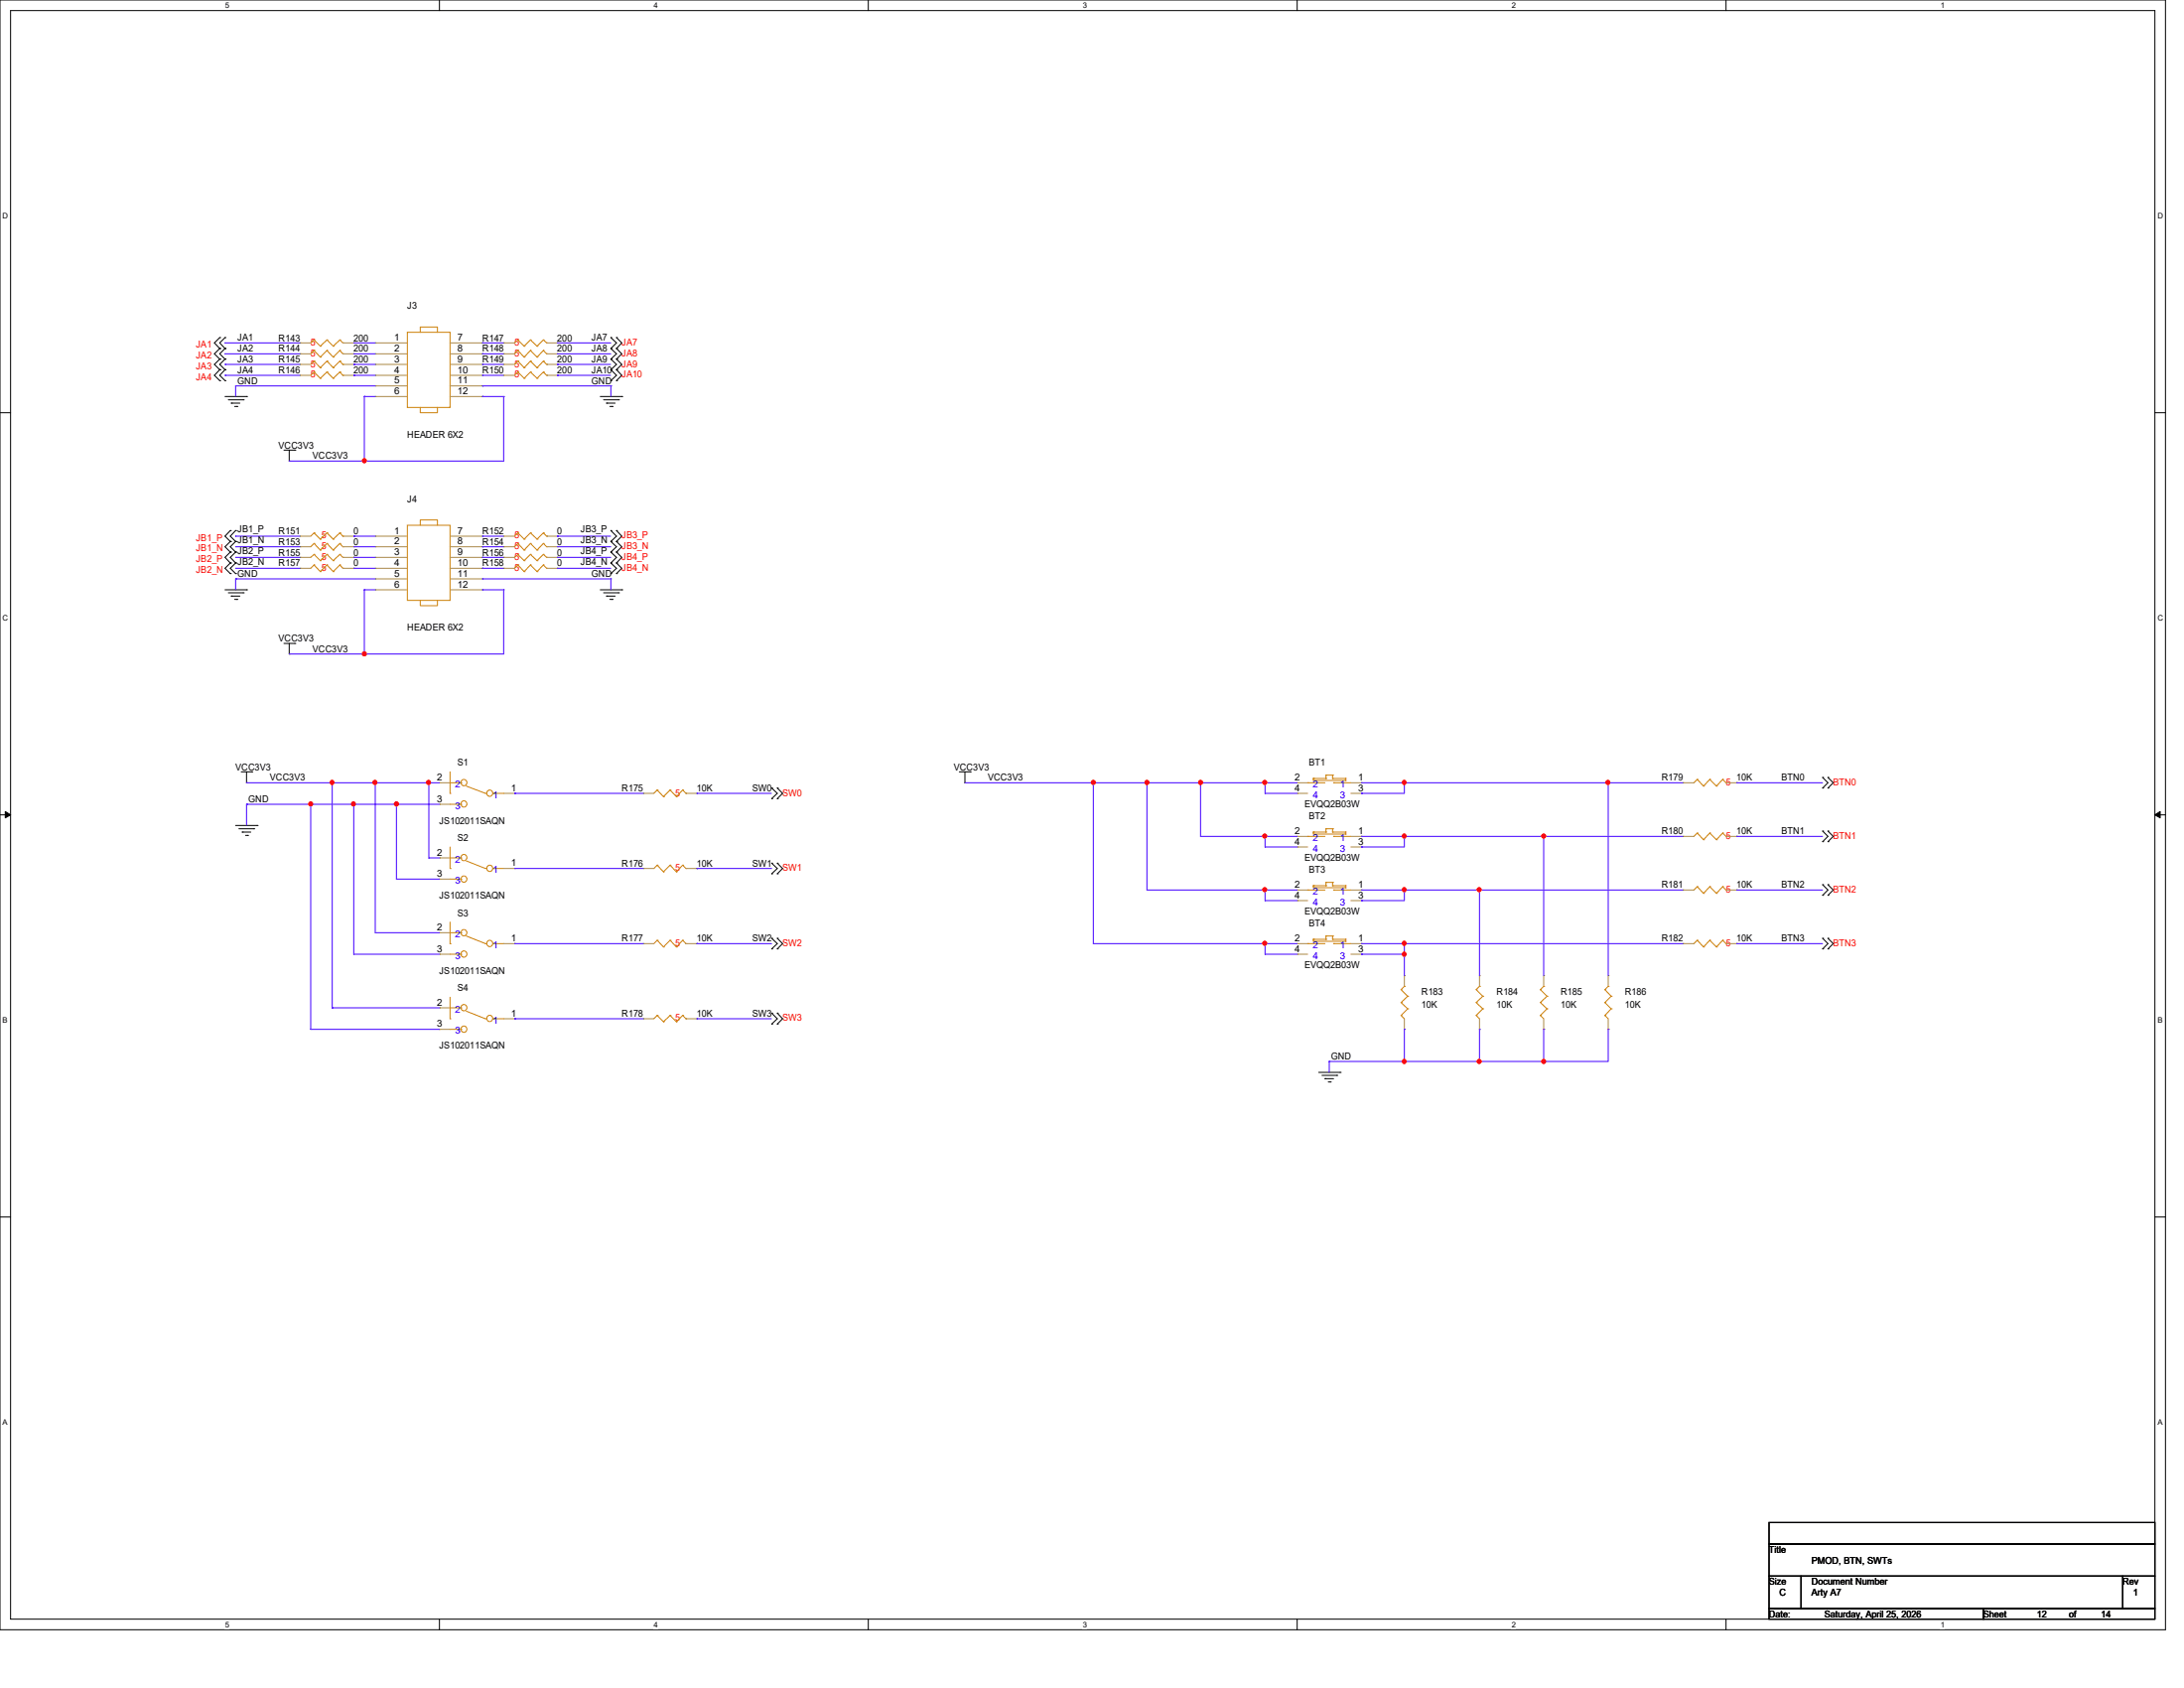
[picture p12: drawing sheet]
<svg xmlns="http://www.w3.org/2000/svg" width="279mm" height="216mm" viewBox="0 0 279 216" stroke-linecap="round" stroke-linejoin="round" font-family="sans-serif">
<path d="M0 0h277v208.4h-277zM1.4 1.4h274.3v205.7h-274.3z" fill="none" stroke="#000" stroke-width=".13"/>
<g fill="#fff">
<path d="M28.8 .1h.5v1.1h-.5z"/>
<path d="M28.8 207.2h.5v1.1h-.5z"/>
</g>
<path d="M56.2 0v1.4M56.2 207.1v1.3" fill="none" stroke="#000" stroke-width=".13"/>
<g fill="#fff">
<path d="M83.7 .1h.5v1.1h-.5z"/>
<path d="M83.7 207.2h.5v1.1h-.5z"/>
</g>
<path d="M111.1 0v1.4M111.1 207.1v1.3" fill="none" stroke="#000" stroke-width=".13"/>
<g fill="#fff">
<path d="M138.5 .1h.6v1.1h-.6z"/>
<path d="M138.5 207.2h.6v1.1h-.6z"/>
</g>
<path d="M165.9 0v1.4M165.9 207.1v1.3" fill="none" stroke="#000" stroke-width=".13"/>
<g fill="#fff">
<path d="M193.4 .1h.5v1.1h-.5z"/>
<path d="M193.4 207.2h.5v1.1h-.5z"/>
</g>
<path d="M220.8 0v1.4M220.8 207.1v1.3" fill="none" stroke="#000" stroke-width=".13"/>
<g fill="#fff">
<path d="M248.2 .1h.6v1.1h-.6z"/>
<path d="M248.2 207.2h.6v1.1h-.6z"/>
<path d="M.3 27.1h.8v1.1h-.8z"/>
<path d="M276 27.1h.7v1.1h-.7z"/>
<path d="M.3 78.5h.8v1.1h-.8z"/>
<path d="M276 78.5h.7v1.1h-.7z"/>
</g>
<path d="M0 52.8h1.4M275.7 52.8h1.3" fill="none" stroke="#000" stroke-width=".13"/>
<g fill="#fff">
<path d="M.3 129.9h.7v1.1h-.7z"/>
<path d="M276 129.9h.6v1.1h-.6z"/>
</g>
<path d="M0 104.2h1.4M275.7 104.2h1.3" fill="none" stroke="#000" stroke-width=".13"/>
<path d="M.7 103.8l.7 .4-.7 .4zM275.7 104.2l.7-.4v.8z" fill="#000" stroke="#000" stroke-width=".13"/>
<g fill="#fff">
<path d="M.3 181.4h.7v1.1h-.7z"/>
<path d="M276 181.4h.6v1.1h-.6z"/>
</g>
<g fill="none" stroke="#000" stroke-width=".13">
<path d="M28.1 43.2h.1M28.1 44.6h.1M28.1 45.9h.1M28.1 47.3h.1M28.1 48.7h.1M28.1 43.2l-.7 .7 .7 .7M28.1 44.6l-.7 .7 .7 .6M28.1 45.9l-.7 .7 .7 .7M28.1 47.3l-.7 .7 .7 .7M28.8 43.2h.1M28.8 44.6h.1M28.8 45.9h.1"/>
<path d="M28.8 47.3h.1M28.8 48.7h.1M28.8 50.7h2.7M28.8 43.2l-.7 .7 .7 .7M28.8 44.6l-.7 .7 .7 .6M28.8 45.9l-.7 .7 .7 .7M28.8 47.3l-.7 .7 .7 .7M29.2 51.1h1.9M29.6 51.6h.1M29.6 51.6h1.1M30 52h.3M30.3 52h.1"/>
<path d="M31.1 51.1h.1M31.5 50.7h.1M36.3 57.6h1.4M37 59h.1M37 57.6v1.4M37.7 57.6h.1M76.8 50.7h2.7M77.2 51.1h1.9M77.6 51.6h.1M77.6 51.6h1.1M78 52h.3M78.1 48.7h.1"/>
<path d="M78.1 47.3h.1M78.1 45.9h.1M78.1 44.6h.1M78.1 43.2h.1M78.1 47.3l.8 .7-.8 .7M78.1 45.9l.8 .7-.8 .7M78.1 44.6l.8 .7-.8 .6M78.1 43.2l.8 .7-.8 .7M78.3 52h.1M78.9 48.7h.1M78.9 47.3h.1M78.9 45.9h.1"/>
<path d="M78.9 44.6h.1M78.9 43.2h.1M78.9 47.3l.6 .7-.6 .7M78.9 45.9l.6 .7-.6 .7M78.9 44.6l.6 .7-.6 .6M78.9 43.2l.6 .7-.6 .7M79.1 51.1h.1M79.5 50.7h.1M28.8 75.4h2.7M29.2 75.8h1.9M29.5 67.9h.1M29.5 69.3h.1"/>
<path d="M29.5 70.6h.1M29.5 72h.1M29.5 73.4h.1M29.5 67.9l-.7 .7 .7 .7M29.5 69.3l-.7 .6 .7 .7M29.5 70.6l-.7 .7 .7 .7M29.5 72l-.7 .7 .7 .7M29.6 76.2h.1M29.6 76.2h1.1M30 76.7h.3M30.1 67.9h.1M30.1 69.3h.1"/>
<path d="M30.1 70.6h.1M30.1 72h.1M30.1 73.4h.1M30.1 67.9l-.6 .7 .6 .7M30.1 69.3l-.6 .6 .6 .7M30.1 70.6l-.6 .7 .6 .7M30.1 72l-.6 .7 .6 .7M30.3 76.7h.1M31.1 75.8h.1M31.5 75.4h.1M76.8 75.4h2.7M77.2 75.8h1.9"/>
<path d="M77.6 76.2h.1M77.6 76.2h1.1M78 76.7h.3M78.1 73.4h.1M78.1 72h.1M78.1 70.6h.1M78.1 69.3h.1M78.1 67.9h.1M78.1 72l.8 .7-.8 .7M78.1 70.6l.8 .7-.8 .7M78.1 69.3l.8 .6-.8 .7M78.1 67.9l.8 .7-.8 .7"/>
<path d="M78.3 76.7h.1M78.9 73.4h.1M78.9 72h.1M78.9 70.6h.1M78.9 69.3h.1M78.9 67.9h.1M78.9 72l.6 .7-.6 .7M78.9 70.6l.6 .7-.6 .7M78.9 69.3l.6 .6-.6 .7M78.9 67.9l.6 .7-.6 .7M79.1 75.8h.1M79.5 75.4h.1"/>
<path d="M30.9 98.7h1.3M31.5 98.7v1.4M32.2 98.7h.1M36.3 82.3h1.4M37 83.7h.1M37 82.3v1.4M37.7 82.3h.1M122.7 98.7h1.4M123.4 98.7v1.4M124.1 98.7h.1M233.2 99.4h.1M233.2 99.4l.6 .7-.6 .7"/>
<path d="M233.8 99.4h.1M233.8 99.4l.7 .7-.7 .7M30.1 105.6h2.8M30.6 106h1.9M31 106.4h.1M31 106.4h1.1M31.4 106.8h.3M31.5 100.1h.1M31.7 106.8h.1M32.5 106h.1M32.9 105.6h.1M98.7 102.2h.1"/>
<path d="M98.7 100.8h.1M98.7 111.8h.1M98.7 110.4h.1M98.7 100.8l.7 .7-.7 .7M98.7 110.4l.7 .7-.7 .7M99.4 102.2h.1M99.4 100.8h.1M99.4 111.8h.1M99.4 110.4h.1M99.4 100.8l.7 .7-.7 .7M99.4 110.4l.7 .7-.7 .7M123.4 100.1h.1"/>
<path d="M233.2 100.8h.1M233.2 107.7h.1M233.2 106.3h.1M233.2 114.5h.1M233.2 113.2h.1M233.2 106.3l.6 .7-.6 .7M233.2 113.2l.6 .6-.6 .7M233.8 100.8h.1M233.8 107.7h.1M233.8 106.3h.1M233.8 114.5h.1M233.8 113.2h.1"/>
<path d="M233.8 106.3l.7 .7-.7 .7M233.8 113.2l.7 .6-.7 .7M98.7 121.4h.1M98.7 120h.1M98.7 131h.1M98.7 129.6h.1M98.7 120l.7 .7-.7 .7M98.7 129.6l.7 .7-.7 .7M99.4 121.4h.1M99.4 120h.1M99.4 131h.1M99.4 129.6h.1"/>
<path d="M99.4 120l.7 .7-.7 .7M99.4 129.6l.7 .7-.7 .7M168.7 137.2h2.7M169.1 137.5h1.9M169.5 138h.1M169.5 138h1.1M169.9 138.4h.3M170.2 138.4h.1M171 137.5h.1M171.4 137.2h.1M233.2 121.4h.1M233.2 120h.1"/>
<path d="M233.2 120l.6 .7-.6 .7M233.8 121.4h.1M233.8 120h.1M233.8 120l.7 .7-.7 .7M0 155.7h1.4M275.7 155.7h1.3M226.3 194.7h49.4v2.8h-49.4zM226.3 197.5h49.4v4.1h-49.4zM226.3 201.6h4.1v4.1h-4.1zM226.3 205.7h27.4v1.4h-27.4zM230.4 201.6h41.2v4.1h-41.2zM253.7 205.7h22v1.4h-22z"/>
<path d="M271.6 201.6h4.1v4.1h-4.1z"/>
</g>
<g fill="none" stroke="#cc8006" stroke-width=".13">
<path d="M40.2 44.8h.1M40.2 47.6h.1M40.2 43.5h.1M40.2 46.2h.1M40.2 44.8l-.4 .5M40.2 44.8l.8 .9M40.2 47.6l-.4 .4M40.2 47.6l.8 .8M40.2 43.5l-.4 .4M40.2 43.5l.8 .8M40.2 46.2l-.4 .4M40.2 46.2l.8 .8"/>
<path d="M41 45.7h.1M41 48.4h.1M41 44.3h.1M41 47h.1M41.8 44.8h.1M41.8 47.6h.1M41.8 43.5h.1M41.8 46.2h.1M41.8 44.8l-.8 .9M41.8 44.8l.8 .9M41.8 47.6l-.8 .8M41.8 47.6l.8 .8"/>
<path d="M41.8 43.5l-.8 .8M41.8 43.5l.8 .8M41.8 46.2l-.8 .8M41.8 46.2l.8 .8M42.6 45.7h.1M42.6 48.4h.1M42.6 44.3h.1M42.6 47h.1M43.5 44.8h.1M43.5 47.6h.1M43.5 43.5h.1M43.5 46.2h.1"/>
<path d="M43.5 44.8l-.9 .9M43.5 44.8l.4 .5M43.5 47.6l-.9 .8M43.5 47.6l.4 .4M43.5 43.5l-.9 .8M43.5 43.5l.4 .4M43.5 46.2l-.9 .8M43.5 46.2l.4 .4M43.9 45.3h.1M43.9 48h.1M43.9 43.9h.1M43.9 46.6h.1"/>
<path d="M52.1 42.5h5.5v9.6h-5.5zM53.8 42.5v-.7h2.2v.7M53.8 52.1v.7h2.2v-.7M66.3 47.6h.1M66.3 46.2h.1M66.3 44.8h.1M66.3 43.5h.1M66.3 47.6l-.5 .4M66.3 47.6l.8 .8M66.3 46.2l-.5 .4M66.3 46.2l.8 .8M66.3 44.8l-.5 .5"/>
<path d="M66.3 44.8l.8 .9M66.3 43.5l-.5 .4M66.3 43.5l.8 .8M67.1 48.4h.1M67.1 47h.1M67.1 45.7h.1M67.1 44.3h.1M67.9 47.6h.1M67.9 46.2h.1M67.9 44.8h.1M67.9 43.5h.1M67.9 47.6l-.8 .8"/>
<path d="M67.9 47.6l.8 .8M67.9 46.2l-.8 .8M67.9 46.2l.8 .8M67.9 44.8l-.8 .9M67.9 44.8l.8 .9M67.9 43.5l-.8 .8M67.9 43.5l.8 .8M68.7 48.4h.1M68.7 47h.1M68.7 45.7h.1M68.7 44.3h.1M69.5 47.6h.1"/>
<path d="M69.5 46.2h.1M69.5 44.8h.1M69.5 43.5h.1M69.5 47.6l-.8 .8M69.5 47.6l.4 .4M69.5 46.2l-.8 .8M69.5 46.2l.4 .4M69.5 44.8l-.8 .9M69.5 44.8l.4 .5M69.5 43.5l-.8 .8M69.5 43.5l.4 .4M69.9 48h.1"/>
<path d="M69.9 46.6h.1M69.9 45.3h.1M69.9 43.9h.1M40.2 68.2h.1M40.2 69.5h.1M40.2 70.9h.1M40.2 72.3h.1M40.2 72.3l-.4 .4M40.2 68.2l-.4 .4M40.2 68.2l.8 .8M40.2 69.5l-.4 .4M40.2 69.5l.8 .9"/>
<path d="M40.2 70.9l-.4 .4M40.2 70.9l.8 .8M40.2 72.3l.8 .8M41 69h.1M41 70.4h.1M41 71.7h.1M41 73.1h.1M41.8 68.2h.1M41.8 69.5h.1M41.8 70.9h.1M41.8 72.3h.1M41.8 68.2l-.8 .8"/>
<path d="M41.8 68.2l.8 .8M41.8 69.5l-.8 .9M41.8 69.5l.8 .9M41.8 70.9l-.8 .8M41.8 70.9l.8 .8M41.8 72.3l-.8 .8M41.8 72.3l.8 .8M42.6 69h.1M42.6 70.4h.1M42.6 71.7h.1M42.6 73.1h.1M43.5 68.2h.1"/>
<path d="M43.5 69.5h.1M43.5 70.9h.1M43.5 72.3h.1M43.5 69.5l-.9 .9M43.5 68.2l-.9 .8M43.5 68.2l.4 .4M43.5 69.5l.4 .4M43.5 70.9l-.9 .8M43.5 70.9l.4 .4M43.5 72.3l-.9 .8M43.5 72.3l.4 .4M43.9 68.6h.1"/>
<path d="M43.9 69.9h.1M43.9 71.3h.1M43.9 72.7h.1M52.1 67.2h5.5v9.6h-5.5zM53.8 67.2v-.7h2.2v.7M53.8 76.8v.7h2.2v-.7M66.3 69.5h.1M66.3 70.9h.1M66.3 72.3h.1M66.3 68.2h.1M66.3 69.5l-.5 .4M66.3 69.5l.8 .9"/>
<path d="M66.3 70.9l-.5 .4M66.3 70.9l.8 .8M66.3 72.3l-.5 .4M66.3 72.3l.8 .8M66.3 68.2l-.5 .4M66.3 68.2l.8 .8M67.1 70.4h.1M67.1 71.7h.1M67.1 73.1h.1M67.1 69h.1M67.9 69.5h.1M67.9 70.9h.1"/>
<path d="M67.9 72.3h.1M67.9 68.2h.1M67.9 69.5l-.8 .9M67.9 69.5l.8 .9M67.9 70.9l-.8 .8M67.9 70.9l.8 .8M67.9 72.3l-.8 .8M67.9 72.3l.8 .8M67.9 68.2l-.8 .8M67.9 68.2l.8 .8M68.7 70.4h.1M68.7 71.7h.1"/>
<path d="M68.7 73.1h.1M68.7 69h.1M69.5 69.5h.1M69.5 70.9h.1M69.5 72.3h.1M69.5 68.2h.1M69.5 69.5l-.8 .9M69.5 69.5l.4 .4M69.5 70.9l-.8 .8M69.5 70.9l.4 .4M69.5 72.3l-.8 .8M69.5 72.3l.4 .4"/>
<path d="M69.5 68.2l-.8 .8M69.5 68.2l.4 .4M69.9 69.9h.1M69.9 71.3h.1M69.9 72.7h.1M69.9 68.6h.1M57.6 98.7v2.8M168 99.6h.1M168 99.6v.2h4.1M168 99.6h1.6M169.6 99.1h.1M169.6 99.6h.1"/>
<path d="M169.6 99.1v.5M169.6 99.1h.9M170.5 99.6h.1M170.5 99.1h.1M170.5 99.1v.5M170.5 99.6h1.6M172.1 99.8h.1M172.1 99.6h.1M172.1 99.6v.2M217.1 99.7h.1M217.1 99.7l-.4 .4M217.1 99.7l.8 .8"/>
<path d="M218.7 99.7h.1M218.7 99.7l-.8 .8M218.7 99.7l.9 .8M220.4 99.7h.1M220.4 99.7l-.8 .8M220.4 99.7l.4 .4M57.6 111.1h.1M57.6 101.5h.1M57.6 108.3v2.8M57.6 117.9v2.8M57.6 119.3h1.4M57.6 100.1h1.4"/>
<path d="M57.6 109.7h1.4M57.6 112.4h1.4M57.6 102.9h1.4M59 119.3h.1M59 109.7h.1M59 112.4h.1M59 100.1h.1M59 102.9h.1M59.6 119.7l2.5 1M59.6 110.1l2.5 1M59.6 100.5l2.5 1M62.1 111.1h.1"/>
<path d="M62.1 101.5h.1M63.1 111.1h.1M63.1 101.5h.1M63.1 111.1h1.3M63.1 101.5h1.3M84.1 101h.1M84.1 110.7h.1M84.1 101l-.4 .5M84.1 101l.8 .9M84.1 110.7l-.4 .4M84.1 110.7l.8 .8M84.9 101.9h.1"/>
<path d="M84.9 111.5h.1M85.7 101h.1M85.7 110.7h.1M85.7 101l-.8 .9M85.7 101l.8 .9M85.7 110.7l-.8 .8M85.7 110.7l.8 .8M86.5 101.9h.1M86.5 111.5h.1M87.3 101h.1M87.3 110.7h.1M87.3 101l-.8 .9"/>
<path d="M87.3 101l.5 .5M87.3 110.7l-.8 .8M87.3 110.7l.5 .4M87.8 101.5h.1M87.8 111.1h.1M167.3 107h.1M167.3 100.1h.1M167.3 113.8h.1M167.3 107h2.2M167.3 100.1h2.2M167.3 113.8h2.2M168 106.4h.1"/>
<path d="M168 113.3h.1M168 106.4v.3h4.1M168 106.4h1.6M168 113.3v.2h4.1M168 113.3h1.6M169.6 106h.1M169.6 106.4h.1M169.6 119.7h.1M169.6 112.9h.1M169.6 113.3h.1M169.6 106h.9M169.6 106v.4"/>
<path d="M169.6 112.9v.4M169.6 119.7v.4M169.6 119.7h.9M169.6 112.9h.9M170.5 106.4h.1M170.5 106h.1M170.5 119.7h.1M170.5 113.3h.1M170.5 112.9h.1M170.5 106.4h1.6M170.5 106v.4M170.5 112.9v.4"/>
<path d="M170.5 119.7v.4M170.5 113.3h1.6M170.6 107h.1M170.6 100.1h.1M170.6 113.8h.1M170.6 107h2.2M170.6 100.1h2.2M170.6 113.8h2.2M172.1 106.7h.1M172.1 106.4h.1M172.1 113.5h.1M172.1 113.3h.1"/>
<path d="M172.1 106.4v.3M172.1 113.3v.2M217.1 106.6h.1M217.1 113.4h.1M217.1 106.6l-.4 .4M217.1 106.6l.8 .8M217.1 113.4l-.4 .4M217.1 113.4l.8 .9M217.9 107.4h.1M217.9 100.5h.1M217.9 114.3h.1M218.7 106.6h.1"/>
<path d="M218.7 113.4h.1M218.7 106.6l-.8 .8M218.7 106.6l.9 .8M218.7 113.4l-.8 .9M218.7 113.4l.9 .9M219.6 107.4h.1M219.6 100.5h.1M219.6 114.3h.1M220.4 106.6h.1M220.4 113.4h.1M220.4 106.6l-.8 .8M220.4 106.6l.4 .4"/>
<path d="M220.4 113.4l-.8 .9M220.4 113.4l.4 .4M220.8 107h.1M220.8 100.1h.1M220.8 113.8h.1M57.6 130.3h.1M57.6 120.7h.1M57.6 127.6v2.7M57.6 128.9h1.4M57.6 131.7h1.4M57.6 122h1.4M59 128.9h.1"/>
<path d="M59 131.7h.1M59 122h.1M59.6 129.3l2.5 1M62.1 130.3h.1M62.1 120.7h.1M63.1 130.3h.1M63.1 120.7h.1M63.1 130.3h1.3M63.1 120.7h1.3M84.1 120.3h.1M84.1 129.9h.1M84.1 120.3l-.4 .4"/>
<path d="M84.1 120.3l.8 .8M84.1 129.9l-.4 .4M84.1 129.9l.8 .8M84.9 121.1h.1M84.9 130.7h.1M85.7 120.3h.1M85.7 129.9h.1M85.7 120.3l-.8 .8M85.7 120.3l.8 .8M85.7 129.9l-.8 .8M85.7 129.9l.8 .8M86.5 121.1h.1"/>
<path d="M86.5 130.7h.1M87.3 120.3h.1M87.3 129.9h.1M87.3 120.3l-.8 .8M87.3 120.3l.5 .4M87.3 129.9l-.8 .8M87.3 129.9l.5 .4M87.8 120.7h.1M87.8 130.3h.1M167.3 120.7h.1M167.3 120.7h2.2M168 120.1h.1"/>
<path d="M168 120.1v.3h4.1M168 120.1h1.6M169.6 120.1h.1M170.5 120.1h.1M170.5 120.1h1.6M170.6 120.7h.1M170.6 120.7h2.2M172.1 120.4h.1M172.1 120.1h.1M172.1 120.1v.3M179.2 129.9h.1M179.2 128.2h.1"/>
<path d="M179.2 126.6h.1M179.2 129.9l.5 .4M179.2 128.2l.9 .8M179.2 126.6l.9 .8M179.7 126.2h.1M179.7 126.2l-.5 .4M180.1 129h.1M180.1 127.4h.1M180.1 129l-.9 .9M180.1 127.4l-.9 .8M188.8 129.9h.1M188.8 128.2h.1"/>
<path d="M188.8 126.6h.1M188.8 129.9l.5 .4M188.8 128.2l.9 .8M188.8 126.6l.9 .8M189.3 126.2h.1M189.3 126.2l-.5 .4M189.7 129h.1M189.7 127.4h.1M189.7 129l-.9 .9M189.7 127.4l-.9 .8M197.1 129.9h.1M197.1 128.2h.1"/>
<path d="M197.1 126.6h.1M197.1 129.9l.4 .4M197.1 128.2l.8 .8M197.1 126.6l.8 .8M197.5 126.2h.1M197.5 126.2l-.4 .4M197.9 129h.1M197.9 127.4h.1M197.9 129l-.8 .9M197.9 127.4l-.8 .8M205.3 129.9h.1M205.3 128.2h.1"/>
<path d="M205.3 126.6h.1M205.3 129.9l.4 .4M205.3 128.2l.8 .8M205.3 126.6l.8 .8M205.7 126.2h.1M205.7 126.2l-.4 .4M206.1 129h.1M206.1 127.4h.1M206.1 129l-.8 .9M206.1 127.4l-.8 .8M217.1 120.3h.1M217.1 120.3l-.4 .4"/>
<path d="M217.1 120.3l.8 .8M217.9 121.1h.1M218.7 120.3h.1M218.7 120.3l-.8 .8M218.7 120.3l.9 .8M219.6 121.1h.1M220.4 120.3h.1M220.4 120.3l-.8 .8M220.4 120.3l.4 .4M220.8 120.7h.1"/>
<circle cx="59.3" cy="119.3" r=".39"/>
<circle cx="59.3" cy="109.7" r=".39"/>
<circle cx="59.3" cy="102.8" r=".39"/>
<circle cx="59.3" cy="112.4" r=".39"/>
<circle cx="59.3" cy="100.1" r=".39"/>
<circle cx="62.6" cy="111.1" r=".39"/>
<circle cx="62.6" cy="101.5" r=".39"/>
<circle cx="59.3" cy="122" r=".39"/>
<circle cx="59.3" cy="128.9" r=".39"/>
<circle cx="59.3" cy="131.6" r=".39"/>
<circle cx="62.6" cy="130.3" r=".39"/>
<circle cx="62.6" cy="120.7" r=".39"/>
</g>
<g fill="none" stroke="#a84" stroke-width=".13">
<path d="M38.4 45.3h.1M38.4 48h.1M38.4 43.9h.1M38.4 46.6h.1M38.4 48h1.4M38.4 46.6h1.4M38.4 45.3h1.4M38.4 43.9h1.4M43.9 48h1.4M43.9 46.6h1.4M43.9 45.3h1.4M43.9 43.9h1.4"/>
<path d="M45.3 45.3h.1M45.3 48h.1M45.3 43.9h.1M45.3 46.6h.1M48 43.9h.1M48 45.3h.1M48 46.6h.1M48 48h.1M48 49.4h.1M48 50.7h.1M48 48h4.1M48 46.6h4.1"/>
<path d="M48 45.3h4.1M48 43.9h4.1M48 49.4h4.1M48 50.7h4.1M57.6 48h4.1M57.6 46.6h4.1M57.6 45.3h4.1M57.6 43.9h4.1M57.6 49.4h4.1M57.6 50.7h4.1M61.7 43.9h.1M61.7 45.3h.1"/>
<path d="M61.7 46.6h.1M61.7 48h.1M61.7 49.4h.1M61.7 50.7h.1M64.4 48h.1M64.4 46.6h.1M64.4 45.3h.1M64.4 43.9h.1M64.4 48h1.4M64.4 46.6h1.4M64.4 45.3h1.4M64.4 43.9h1.4"/>
<path d="M69.9 48h1.4M69.9 46.6h1.4M69.9 45.3h1.4M69.9 43.9h1.4M71.3 48h.1M71.3 46.6h.1M71.3 45.3h.1M71.3 43.9h.1M38.4 68.6h.1M38.4 69.9h.1M38.4 71.3h.1M38.4 72.7h.1"/>
<path d="M38.4 69.9h1.4M38.4 71.3h1.4M38.4 72.7h1.4M38.4 68.6h1.4M43.9 69.9h1.4M43.9 71.3h1.4M43.9 72.7h1.4M43.9 68.6h1.4M45.3 68.6h.1M45.3 69.9h.1M45.3 71.3h.1M45.3 72.7h.1"/>
<path d="M48 68.6h.1M48 69.9h.1M48 71.3h.1M48 72.7h.1M48 74h.1M48 75.4h.1M48 69.9h4.1M48 71.3h4.1M48 72.7h4.1M48 68.6h4.1M48 74h4.1M48 75.4h4.1"/>
<path d="M57.6 69.9h4.1M57.6 71.3h4.1M57.6 72.7h4.1M57.6 68.6h4.1M57.6 74h4.1M57.6 75.4h4.1M61.7 68.6h.1M61.7 69.9h.1M61.7 71.3h.1M61.7 72.7h.1M61.7 74h.1M61.7 75.4h.1"/>
<path d="M64.4 69.9h.1M64.4 71.3h.1M64.4 72.7h.1M64.4 68.6h.1M64.4 69.9h1.4M64.4 71.3h1.4M64.4 72.7h1.4M64.4 68.6h1.4M69.9 69.9h1.4M69.9 71.3h1.4M69.9 72.7h1.4M69.9 68.6h1.4"/>
<path d="M71.3 69.9h.1M71.3 71.3h.1M71.3 72.7h.1M71.3 68.6h.1M56.2 119.3h.1M56.2 109.7h.1M56.2 112.4h.1M56.2 100.1h.1M56.2 102.9h.1M56.2 119.3h1.4M56.2 100.1h1.4M56.2 109.7h1.4"/>
<path d="M56.2 112.4h1.4M56.2 102.9h1.4M64.4 101.5h1.4M64.4 111.1h1.4M65.8 111.1h.1M65.8 101.5h.1M82.3 101.5h.1M82.3 111.1h.1M82.3 101.5h1.4M82.3 111.1h1.4M87.8 101.5h1.4M87.8 111.1h1.4"/>
<path d="M89.2 101.5h.1M89.2 111.1h.1M165.9 107h.1M165.9 108.3h.1M165.9 100.1h.1M165.9 101.5h.1M165.9 113.8h.1M165.9 115.2h.1M165.9 107h1.4M165.9 108.3h1.4M165.9 100.1h1.4M165.9 101.5h1.4"/>
<path d="M165.9 113.8h1.4M165.9 115.2h1.4M172.8 107h1.4M172.8 108.3h1.4M172.8 100.1h1.4M172.8 101.5h1.4M172.8 113.8h1.4M172.8 115.2h1.4M174.2 107h.1M174.2 108.3h.1M174.2 100.1h.1M174.2 101.5h.1"/>
<path d="M174.2 113.8h.1M174.2 115.2h.1M215.3 107h.1M215.3 100.1h.1M215.3 113.8h.1M215.3 107h1.4M215.3 100.1h1.4M215.3 113.8h1.4M220.8 107h1.4M220.8 100.1h1.4M220.8 113.8h1.4M222.2 107h.1"/>
<path d="M222.2 100.1h.1M222.2 113.8h.1M56.2 128.9h.1M56.2 131.7h.1M56.2 122h.1M56.2 128.9h1.4M56.2 131.7h1.4M56.2 122h1.4M64.4 130.3h1.4M64.4 120.7h1.4M65.8 130.3h.1M65.8 120.7h.1"/>
<path d="M82.3 120.7h.1M82.3 130.3h.1M82.3 130.3h1.4M82.3 120.7h1.4M87.8 130.3h1.4M87.8 120.7h1.4M89.2 120.7h.1M89.2 130.3h.1M165.9 120.7h.1M165.9 122h.1M165.9 122h1.4M165.9 120.7h1.4"/>
<path d="M172.8 122h1.4M172.8 120.7h1.4M174.2 120.7h.1M174.2 122h.1M179.7 131.7h.1M179.7 124.8h.1M179.7 124.8v1.4M179.7 130.3v1.4M189.3 131.7h.1M189.3 124.8h.1M189.3 124.8v1.4M189.3 130.3v1.4"/>
<path d="M197.5 131.7h.1M197.5 124.8h.1M197.5 124.8v1.4M197.5 130.3v1.4M205.7 131.7h.1M205.7 124.8h.1M205.7 124.8v1.4M205.7 130.3v1.4M215.3 120.7h.1M215.3 120.7h1.4M220.8 120.7h1.4M222.2 120.7h.1"/>
</g>
<g fill="none" stroke="#4200ff" stroke-width=".13">
<path d="M28.8 43.9h.1M28.8 45.3h.1M28.8 46.6h.1M28.8 48h.1M28.8 43.9h9.6M28.8 45.3h9.6M28.8 46.6h9.6M28.8 48h9.6M30.1 49.4h.1M30.1 49.4h17.9M30.1 49.4v1.3M37 59h.1"/>
<path d="M45.3 43.9h.1M45.3 45.3h.1M45.3 46.6h.1M45.3 48h.1M45.3 43.9h2.7M45.3 45.3h2.7M45.3 46.6h2.7M45.3 48h2.7M46.6 50.7h.1M46.6 59h.1M46.6 50.7h1.4M46.6 50.7v8.3"/>
<path d="M61.7 50.7h.1M61.7 49.4h.1M61.7 43.9h.1M61.7 45.3h.1M61.7 46.6h.1M61.7 48h.1M61.7 43.9h2.7M61.7 45.3h2.7M61.7 46.6h2.7M61.7 48h2.7M61.7 49.4h16.4M61.7 50.7h2.7"/>
<path d="M64.4 50.7h.1M64.4 50.7v8.3h-27.4M71.3 43.9h.1M71.3 45.3h.1M71.3 46.6h.1M71.3 48h.1M71.3 43.9h6.8M71.3 45.3h6.8M71.3 46.6h6.8M71.3 48h6.8M78.1 49.4h.1M78.1 49.4v1.3"/>
<path d="M30.1 68.6h.1M30.1 69.9h.1M30.1 71.3h.1M30.1 72.7h.1M30.1 74h.1M30.1 74v1.4M30.1 68.6h8.3M30.1 69.9h8.3M30.1 71.3h8.3M30.1 72.7h8.3M30.1 74h17.9M45.3 68.6h.1"/>
<path d="M45.3 69.9h.1M45.3 71.3h.1M45.3 72.7h.1M45.3 68.6h2.7M45.3 69.9h2.7M45.3 71.3h2.7M45.3 72.7h2.7M46.6 75.4h.1M46.6 75.4v8.3M46.6 75.4h1.4M61.7 68.6h.1M61.7 69.9h.1"/>
<path d="M61.7 71.3h.1M61.7 72.7h.1M61.7 74h.1M61.7 75.4h.1M61.7 68.6h2.7M61.7 69.9h2.7M61.7 71.3h2.7M61.7 72.7h2.7M61.7 74h16.4M61.7 75.4h2.7M64.4 75.4h.1M64.4 75.4v8.3h-27.4"/>
<path d="M71.3 68.6h.1M71.3 69.9h.1M71.3 71.3h.1M71.3 72.7h.1M71.3 68.6h6.8M71.3 69.9h6.8M71.3 71.3h6.8M71.3 72.7h6.8M78.1 74h.1M78.1 74v1.4M37 83.7h.1M46.6 83.7h.1"/>
<path d="M31.5 100.1h.1M31.5 102.9h.1M31.5 100.1h24.7M31.5 102.9h24.7M31.5 102.9v2.7M39.8 102.9h.1M39.8 102.9v28.8M42.5 100.1h.1M42.5 100.1v28.8M45.3 102.9h.1M45.3 102.9v19.1M48 119.3h.1"/>
<path d="M48 100.1h.1M48 119.3h8.2M48 100.1v19.2M50.7 112.4h.1M50.7 102.9h.1M50.7 112.4h5.5M50.7 102.9v9.5M54.9 100.1h.1M54.9 109.7h.1M54.9 100.1v9.6M54.9 109.7h1.3M65.8 101.5h.1"/>
<path d="M65.8 111.1h.1M65.8 101.5h16.5M65.8 111.1h16.5M89.2 101.5h.1M89.2 111.1h.1M89.2 101.5h9.5M89.2 111.1h9.5M123.4 100.1h.1M123.4 100.1h42.5M139.9 100.1h.1M139.9 100.1v20.6M146.7 113.8h.1"/>
<path d="M146.7 100.1h.1M146.7 113.8h19.2M146.7 100.1v13.7M153.6 107h.1M153.6 100.1h.1M153.6 107h12.3M153.6 100.1v6.9M161.8 101.5h.1M161.8 100.1h.1M161.8 107h.1M161.8 108.3h.1M161.8 113.8h.1"/>
<path d="M161.8 115.2h.1M161.8 101.5h4.1M161.8 100.1v1.4M161.8 107v1.3M161.8 113.8v1.4M161.8 108.3h4.1M161.8 115.2h4.1M174.2 101.5h.1M174.2 100.1h.1M174.2 107h.1M174.2 108.3h.1M174.2 113.8h.1"/>
<path d="M174.2 115.2h.1M174.2 100.1h41.1M174.2 107h41.1M174.2 113.8h41.1M179.7 100.1h.1M179.7 107h.1M179.7 113.8h.1M179.7 100.1v1.4h-5.5M179.7 107v1.3h-5.5M179.7 113.8v1.4h-5.5M189.3 113.8h.1M189.3 113.8v11"/>
<path d="M197.5 107h.1M197.5 107v17.8M205.7 100.1h.1M205.7 100.1v24.7M222.2 100.1h.1M222.2 107h.1M222.2 113.8h.1M222.2 100.1h11M222.2 107h11M222.2 113.8h11M39.8 131.7h.1M39.8 131.7h16.4"/>
<path d="M42.5 128.9h.1M42.5 128.9h13.7M45.3 122h.1M45.3 122h10.9M65.8 120.7h.1M65.8 130.3h.1M65.8 120.7h16.5M65.8 130.3h16.5M89.2 120.7h.1M89.2 130.3h.1M89.2 120.7h9.5M89.2 130.3h9.5"/>
<path d="M139.9 120.7h.1M139.9 120.7h26M161.8 120.7h.1M161.8 122h.1M161.8 122h4.1M161.8 120.7v1.3M170.1 135.8h.1M170.1 135.8v1.4M174.2 120.7h.1M174.2 122h.1M174.2 122h5.5M174.2 120.7h41.1"/>
<path d="M179.7 120.7h.1M179.7 122h.1M179.7 131.7h.1M179.7 135.8h.1M179.7 120.7v4.1M179.7 131.7v4.1M189.3 131.7h.1M189.3 135.8h.1M189.3 131.7v4.1M197.5 131.7h.1M197.5 135.8h.1M197.5 131.7v4.1"/>
<path d="M205.7 131.7h.1M205.7 131.7v4.1h-35.6M222.2 120.7h.1M222.2 120.7h11"/>
</g>
<g fill="#f00" stroke="#f00" stroke-width=".13">
<circle cx="46.6" cy="58.9" r=".25"/>
<circle cx="46.6" cy="83.6" r=".25"/>
<circle cx="54.8" cy="100.1" r=".25"/>
<circle cx="50.7" cy="102.8" r=".25"/>
<circle cx="48" cy="100.1" r=".25"/>
<circle cx="45.2" cy="102.8" r=".25"/>
<circle cx="42.5" cy="100.1" r=".24"/>
<circle cx="39.8" cy="102.8" r=".25"/>
<circle cx="139.9" cy="100.1" r=".25"/>
<circle cx="179.6" cy="100.1" r=".24"/>
<circle cx="161.8" cy="106.9" r=".25"/>
<circle cx="179.6" cy="106.9" r=".24"/>
<circle cx="153.6" cy="100.1" r=".25"/>
<circle cx="161.8" cy="100.1" r=".25"/>
<circle cx="161.8" cy="113.8" r=".25"/>
<circle cx="179.6" cy="113.8" r=".24"/>
<circle cx="146.7" cy="100.1" r=".25"/>
<circle cx="161.8" cy="120.7" r=".25"/>
<circle cx="179.6" cy="120.6" r=".24"/>
<circle cx="179.6" cy="122" r=".24"/>
<circle cx="179.6" cy="135.8" r=".24"/>
<circle cx="189.2" cy="113.8" r=".25"/>
<circle cx="197.5" cy="106.9" r=".25"/>
<circle cx="197.5" cy="135.8" r=".25"/>
<circle cx="189.2" cy="135.8" r=".25"/>
<circle cx="205.7" cy="100.1" r=".25"/>
</g>
<g font-size="1.2">
<text x="52.1" y="39.5">J3</text>
<text x="30.4" y="43.6">JA1</text>
<text x="30.4" y="45">JA2</text>
<text x="30.4" y="46.4">JA3</text>
<text x="30.4" y="47.8">JA4</text>
<text x="35.6" y="45">R144</text>
<text x="35.6" y="47.8">R146</text>
<text x="35.6" y="43.6">R143</text>
<text x="35.6" y="46.4">R145</text>
<text x="45.3" y="45">200</text>
<text x="45.3" y="47.8">200</text>
<text x="45.3" y="43.6">200</text>
<text x="45.3" y="46.4">200</text>
<text x="50.5" y="43.6">1</text>
<text x="50.5" y="45">2</text>
<text x="50.5" y="46.3">3</text>
<text x="50.5" y="47.7">4</text>
<text x="58.5" y="43.6">7</text>
<text x="58.5" y="45">8</text>
<text x="58.5" y="46.3">9</text>
<text x="58.5" y="47.7">10</text>
<text x="61.7" y="47.8">R150</text>
<text x="61.7" y="46.4">R149</text>
<text x="61.7" y="45">R148</text>
<text x="61.7" y="43.6">R147</text>
<text x="71.3" y="47.8">200</text>
<text x="71.3" y="46.4">200</text>
<text x="71.3" y="45">200</text>
<text x="71.3" y="43.6">200</text>
<text x="75.7" y="43.6">JA7</text>
<text x="75.7" y="45">JA8</text>
<text x="75.7" y="46.4">JA9</text>
<text x="75.7" y="47.8">JA10</text>
<text x="30.4" y="49.1">GND</text>
<text x="50.5" y="49.1">5</text>
<text x="50.5" y="50.4">6</text>
<text x="58.5" y="49.1">11</text>
<text x="58.5" y="50.4">12</text>
<text x="75.7" y="49.1">GND</text>
<text x="35.6" y="57.4">VCC3V3</text>
<text x="40" y="58.7">VCC3V3</text>
<text x="52.1" y="56">HEADER 6X2</text>
<text x="52.1" y="64.2">J4</text>
<text x="30.4" y="68.1">JB1_P</text>
<text x="30.4" y="69.5">JB1_N</text>
<text x="30.4" y="70.8">JB2_P</text>
<text x="35.6" y="68.3">R151</text>
<text x="35.6" y="69.7">R153</text>
<text x="35.6" y="71.1">R155</text>
<text x="45.3" y="68.3">0</text>
<text x="45.3" y="69.7">0</text>
<text x="45.3" y="71.1">0</text>
<text x="50.5" y="68.3">1</text>
<text x="50.5" y="69.6">2</text>
<text x="50.5" y="71">3</text>
<text x="58.5" y="68.3">7</text>
<text x="58.5" y="69.6">8</text>
<text x="58.5" y="71">9</text>
<text x="61.7" y="69.7">R154</text>
<text x="61.7" y="71.1">R156</text>
<text x="61.7" y="68.3">R152</text>
<text x="71.3" y="69.7">0</text>
<text x="71.3" y="71.1">0</text>
<text x="71.3" y="68.3">0</text>
<text x="74.3" y="68.1">JB3_P</text>
<text x="74.3" y="69.5">JB3_N</text>
<text x="74.3" y="70.8">JB4_P</text>
<text x="30.4" y="72.2">JB2_N</text>
<text x="30.4" y="73.8">GND</text>
<text x="35.6" y="72.4">R157</text>
<text x="45.3" y="72.4">0</text>
<text x="50.5" y="72.4">4</text>
<text x="50.5" y="73.7">5</text>
<text x="50.5" y="75.1">6</text>
<text x="58.5" y="72.4">10</text>
<text x="58.5" y="73.7">11</text>
<text x="58.5" y="75.1">12</text>
<text x="61.7" y="72.4">R158</text>
<text x="71.3" y="72.4">0</text>
<text x="74.3" y="72.2">JB4_N</text>
<text x="75.7" y="73.8">GND</text>
<text x="35.6" y="82">VCC3V3</text>
<text x="40" y="83.4">VCC3V3</text>
<text x="52.1" y="80.7">HEADER 6X2</text>
<text x="30.1" y="98.5">VCC3V3</text>
<text x="34.5" y="99.9">VCC3V3</text>
<text x="55.9" y="99.8">2</text>
<text x="58.5" y="98">S1</text>
<text x="65.4" y="101.2">1</text>
<text x="79.5" y="101.3">R175</text>
<text x="89.2" y="101.3">10K</text>
<text x="96.3" y="101.2">SW0</text>
<text x="122" y="98.5">VCC3V3</text>
<text x="126.4" y="99.9">VCC3V3</text>
<text x="165.6" y="99.8">2</text>
<text x="165.6" y="101.2">4</text>
<text x="167.5" y="98">BT1</text>
<text x="173.8" y="99.8">1</text>
<text x="173.8" y="101.2">3</text>
<text x="212.6" y="99.9">R179</text>
<text x="222.2" y="99.9">10K</text>
<text x="227.9" y="99.9">BTN0</text>
<text x="31.8" y="102.6">GND</text>
<text x="55.9" y="102.6">3</text>
<text x="56.2" y="105.4">JS102011SAQN</text>
<text x="58.5" y="107.6">S2</text>
<text x="165.6" y="106.7">2</text>
<text x="166.9" y="103.3">EVQQ2B03W</text>
<text x="167.5" y="104.8">BT2</text>
<text x="173.8" y="106.7">1</text>
<text x="212.6" y="106.7">R180</text>
<text x="222.2" y="106.7">10K</text>
<text x="227.9" y="106.7">BTN1</text>
<text x="55.9" y="109.4">2</text>
<text x="55.9" y="112.1">3</text>
<text x="65.4" y="110.8">1</text>
<text x="79.5" y="110.9">R176</text>
<text x="89.2" y="110.9">10K</text>
<text x="96.3" y="110.8">SW1</text>
<text x="165.6" y="108">4</text>
<text x="165.6" y="113.5">2</text>
<text x="166.9" y="110.2">EVQQ2B03W</text>
<text x="167.5" y="111.7">BT3</text>
<text x="173.8" y="108">3</text>
<text x="173.8" y="113.5">1</text>
<text x="212.6" y="113.6">R181</text>
<text x="222.2" y="113.6">10K</text>
<text x="227.9" y="113.6">BTN2</text>
<text x="55.9" y="119">2</text>
<text x="56.2" y="115">JS102011SAQN</text>
<text x="58.5" y="117.2">S3</text>
<text x="165.6" y="114.9">4</text>
<text x="166.9" y="117">EVQQ2B03W</text>
<text x="167.5" y="118.5">BT4</text>
<text x="173.8" y="114.9">3</text>
<text x="55.9" y="121.7">3</text>
<text x="56.2" y="124.6">JS102011SAQN</text>
<text x="65.4" y="120.4">1</text>
<text x="79.5" y="120.4">R177</text>
<text x="89.2" y="120.4">10K</text>
<text x="96.3" y="120.4">SW2</text>
<text x="165.6" y="120.4">2</text>
<text x="165.6" y="121.7">4</text>
<text x="166.9" y="123.9">EVQQ2B03W</text>
<text x="173.8" y="120.4">1</text>
<text x="173.8" y="121.7">3</text>
<text x="212.6" y="120.4">R182</text>
<text x="222.2" y="120.4">10K</text>
<text x="227.9" y="120.4">BTN3</text>
<text x="55.9" y="128.6">2</text>
<text x="55.9" y="131.4">3</text>
<text x="58.5" y="126.7">S4</text>
<text x="65.4" y="130">1</text>
<text x="79.5" y="130">R178</text>
<text x="89.2" y="130">10K</text>
<text x="96.3" y="130">SW3</text>
<text x="181.9" y="127.3">R183</text>
<text x="181.9" y="128.9">10K</text>
<text x="191.5" y="127.3">R184</text>
<text x="191.5" y="128.9">10K</text>
<text x="199.7" y="127.3">R185</text>
<text x="199.7" y="128.9">10K</text>
<text x="207.9" y="127.3">R186</text>
<text x="207.9" y="128.9">10K</text>
<text x="56.2" y="134.2">JS102011SAQN</text>
<text x="170.3" y="135.5">GND</text>
<text x="226.3" y="198.6">Title</text>
<text x="226.3" y="202.7">Size</text>
<text x="231.8" y="200">PMOD, BTN, SWTs</text>
<text x="231.8" y="202.7">Document Number</text>
<text x="271.6" y="202.7">Rev</text>
<text x="226.3" y="206.9">Date:</text>
<text x="227.7" y="204.1">C</text>
<text x="231.8" y="204.1">Arty A7</text>
<text x="233.4" y="206.9">Saturday, April 25, 2026</text>
<text x="253.7" y="206.9">Sheet</text>
<text x="260.6" y="206.9">12</text>
<text x="264.7" y="206.9">of</text>
<text x="268.8" y="206.9">14</text>
<text x="272.9" y="204.1">1</text>
</g>
<g font-size="1.2" fill="#f00">
<text x="25.1" y="44.4">JA1</text>
<text x="25.1" y="45.8">JA2</text>
<text x="25.1" y="47.2">JA3</text>
<text x="39.8" y="44.2">5</text>
<text x="39.8" y="45.6">5</text>
<text x="39.8" y="46.9">5</text>
<text x="65.8" y="46.9">5</text>
<text x="65.8" y="45.6">5</text>
<text x="65.8" y="44.2">5</text>
<text x="79.5" y="46.9">JA9</text>
<text x="79.5" y="45.6">JA8</text>
<text x="79.5" y="44.2">JA7</text>
<text x="25.1" y="48.6">JA4</text>
<text x="39.8" y="48.3">5</text>
<text x="65.8" y="48.3">5</text>
<text x="79.5" y="48.3">JA10</text>
<text x="25.1" y="69.2">JB1_P</text>
<text x="25.1" y="70.5">JB1_N</text>
<text x="25.1" y="71.9">JB2_P</text>
<text x="41.1" y="68.9">5</text>
<text x="41.1" y="70.3">5</text>
<text x="41.1" y="71.6">5</text>
<text x="65.8" y="71.6">5</text>
<text x="65.8" y="70.3">5</text>
<text x="65.8" y="68.9">5</text>
<text x="79.5" y="71.6">JB4_P</text>
<text x="79.5" y="70.3">JB3_N</text>
<text x="79.5" y="68.9">JB3_P</text>
<text x="25.1" y="73.3">JB2_N</text>
<text x="41.1" y="73">5</text>
<text x="65.8" y="73">5</text>
<text x="79.5" y="73">JB4_N</text>
<text x="86.4" y="101.8">5</text>
<text x="100.1" y="101.8">SW0</text>
<text x="220.8" y="100.4">5</text>
<text x="234.5" y="100.4">BTN0</text>
<text x="220.8" y="107.3">5</text>
<text x="234.5" y="107.3">BTN1</text>
<text x="86.4" y="111.4">5</text>
<text x="100.1" y="111.4">SW1</text>
<text x="220.8" y="114.1">5</text>
<text x="234.5" y="114.1">BTN2</text>
<text x="86.4" y="121">5</text>
<text x="100.1" y="121">SW2</text>
<text x="220.8" y="121">5</text>
<text x="234.5" y="121">BTN3</text>
<text x="86.4" y="130.6">5</text>
<text x="100.1" y="130.6">SW3</text>
</g>
<g font-size="1.2" fill="#00c">
<text x="58.2" y="100.7">2</text>
<text x="168" y="100.7">2</text>
<text x="171.4" y="100.7">1</text>
<text x="58.2" y="103.5">3</text>
<text x="63.1" y="102.1">1</text>
<text x="168" y="107.6">2</text>
<text x="168" y="102.1">4</text>
<text x="171.4" y="107.6">1</text>
<text x="171.4" y="102.1">3</text>
<text x="58.2" y="110.3">2</text>
<text x="58.2" y="113">3</text>
<text x="63.1" y="111.7">1</text>
<text x="168" y="108.9">4</text>
<text x="171.4" y="108.9">3</text>
<text x="58.2" y="119.9">2</text>
<text x="168" y="114.4">2</text>
<text x="168" y="115.8">4</text>
<text x="171.4" y="114.4">1</text>
<text x="171.4" y="115.8">3</text>
<text x="58.2" y="122.6">3</text>
<text x="63.1" y="121.3">1</text>
<text x="168" y="121.3">2</text>
<text x="168" y="122.6">4</text>
<text x="171.4" y="121.3">1</text>
<text x="171.4" y="122.6">3</text>
<text x="58.2" y="129.5">2</text>
<text x="63.1" y="130.9">1</text>
<text x="58.2" y="132.2">3</text>
</g>
<g font-size="1">
<text x="28.8" y="1">5</text>
<text x="83.7" y="1">4</text>
<text x="138.5" y="1">3</text>
<text x="193.4" y="1">2</text>
<text x="248.2" y="1">1</text>
<text x=".3" y="27.9">D</text>
<text x="276" y="27.9">D</text>
<text x=".3" y="79.4">C</text>
<text x="276" y="79.4">C</text>
<text x=".3" y="130.8">B</text>
<text x="276" y="130.8">B</text>
<text x=".3" y="182.2">A</text>
<text x="276" y="182.2">A</text>
<text x="28.8" y="208.1">5</text>
<text x="83.7" y="208.1">4</text>
<text x="138.5" y="208.1">3</text>
<text x="193.4" y="208.1">2</text>
<text x="248.2" y="208.1">1</text>
</g>
</svg>
